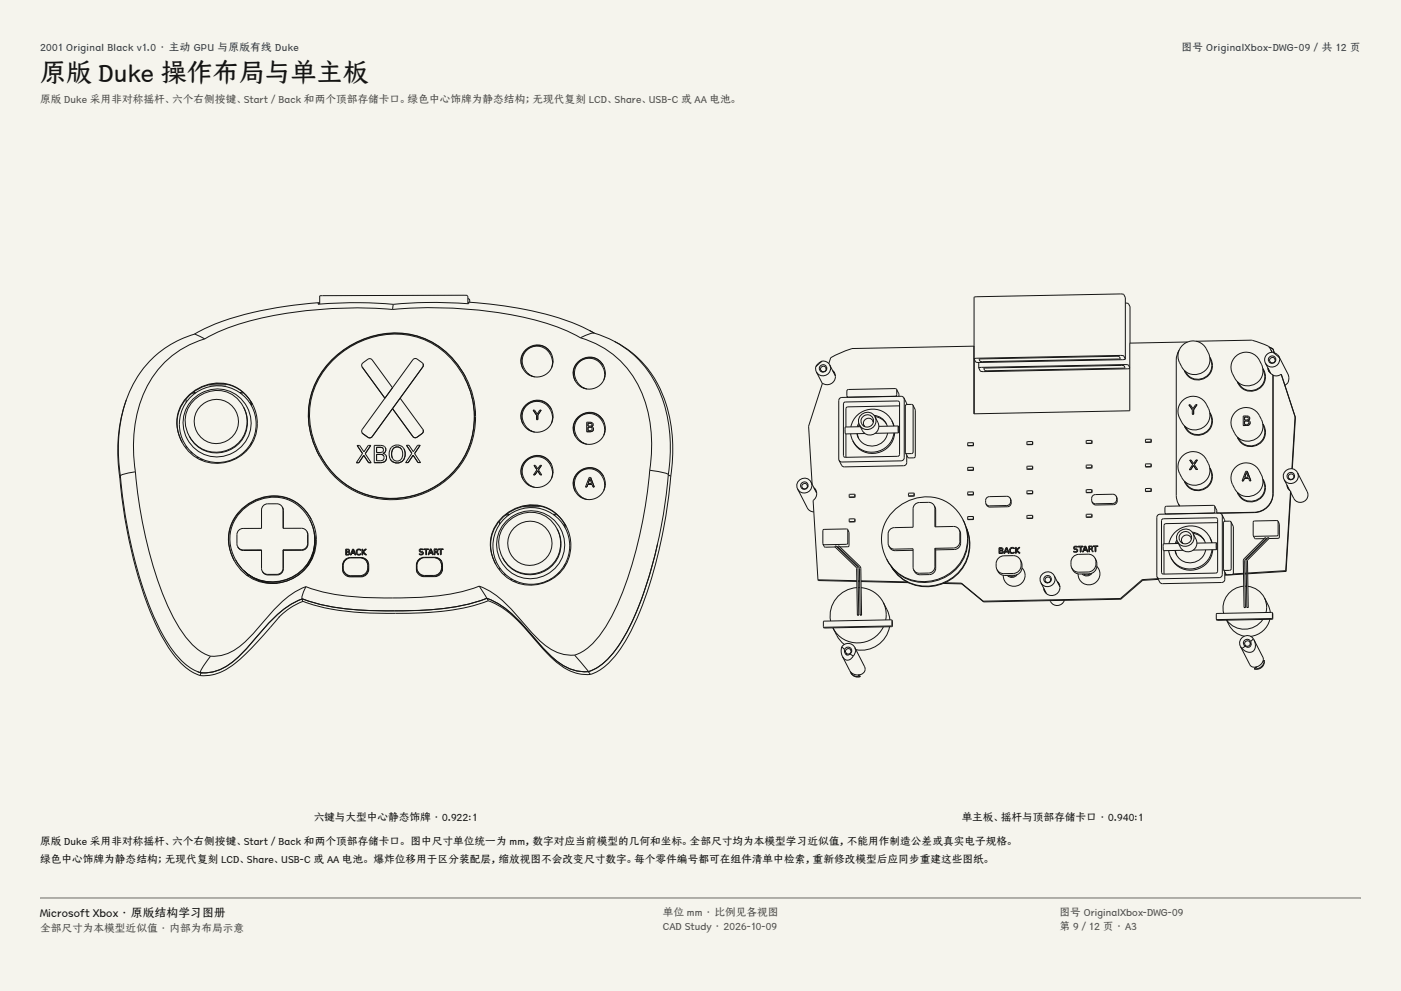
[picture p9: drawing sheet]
<svg xmlns="http://www.w3.org/2000/svg" width="420mm" height="297mm" viewBox="0 0 420 297" stroke-linecap="round" stroke-linejoin="round" font-family="sans-serif">
<g fill="#f5f4ed">
<path d="M0 0h420v297h-420z"/>
<path d="M12 12h396v275h-396z"/>
</g>
<g fill="none" stroke="#141413" stroke-width=".3">
<path d="M95.5 90.7a102.4 102.4 0 0 0-34 7.7l-3.2 1.8M95.5 90.7l-.2 .5a132.9 132.9 0 0 1 22.6 0M95.5 90.7l.1 .1M95.6 90.8v.3M95.8 88.7h.1M95.8 88.7l43.3-.2a.83 .83 0 0 1 1.2 .4v2.1M95.8 88.7v2.4M95.8 90.8h-.2M117.7 92.8a125.4 125.4 0 0 1 48.4 4.9l4.2 1.6 3.7 1.9M117.7 92.8a125.6 125.6 0 0 0-48.5 5.2l-4.2 1.6-3.6 2M117.9 91.2a131.8 131.8 0 0 1 22.6-.2l.1-.4a98 98 0 0 1 34.9 7.8l2.6 1.4M117.9 91.2l-.2 1.6"/>
<path d="M140.3 89.5l.3 .1 .2 .3M140.3 90.6h.3M140.8 89.9h.1M140.8 89.9v.7M176.8 99.1l1.4 .8M178 99.8a30.9 30.9 0 0 1 21.8 24.1 49.8 49.8 0 0 1 .5 18.4M178 99.8l-1 .2-3 1.2M292 89.1h.1M292 89.1l.9-.2 43-.8 1 .2 .5 .9M292 89.1v18.4M337.4 89.2h.1M337.4 90.8l.9 .2 .5 .9"/>
<path d="M337.4 89.2v18.4M338.8 91.9h.1M338.8 91.9v10.9M37.9 119.9a47.3 47.3 0 0 0-2 23.3M55.8 119.7v.9M56.4 118.7a11.9 11.9 0 0 1 19.7 3.2 12 12 0 0 1-12.2 16.9 12 12 0 0 1-8.5-19zM58.2 117.4h.1M58.2 117.4l.6 .3M58.2 117.4l.2 .4M58.3 100.2a31 31 0 0 0-21.7 24 49.8 49.8 0 0 0-.5 18.4M58.3 100.2l3.1 1.4M58.5 117.8h-.9"/>
<path d="M61.4 101.6a29.5 29.5 0 0 0-20.7 24.4l-.7 6.4 .1 4.5 .5 4.5M67.8 115.3l-5.1 .1M72.6 117.6h-.8M72.9 117.8h-.9M98.6 108.7a26.4 26.4 0 0 1 28.4-7.4 25.4 25.4 0 0 1 8.1 41.4 25.1 25.1 0 0 1-42.1-13.2 22.8 22.8 0 0 1 5.6-20.8zM108.5 109.9l6.9 9.4M108.5 109.9a.92 .92 0 0 1 .3-1.2l1.5-1a.92 .92 0 0 1 1.3 .2l6.1 8.3M108.5 109.9h.1M119.9 119.3l6.9 9.5M126.8 109l-1.8-1.4a.92 .92 0 0 0-1.2 .2l-15.2 20.9-.1 1M126.8 109l-.1 1-15.1 20.9a.92 .92 0 0 1-1.3 .2l-1.5-1.1M126.8 109h.1"/>
<path d="M139.3 113.3a24.5 24.5 0 0 1-1.8 26 24.5 24.5 0 0 1-24.2 9.7 23.6 23.6 0 0 1-17.3-12.6M139.3 113.3a23.5 23.5 0 0 0-33.2-10 23.5 23.5 0 0 0-10.1 33.1M139.3 113.3a24.5 24.5 0 0 1-1.7 26.1 24.5 24.5 0 0 1-24.2 9.7 23.6 23.6 0 0 1-17.4-12.7M139.7 113.2a23.9 23.9 0 0 0-33.7-10.1 23.9 23.9 0 0 0-10.2 33.6M158.2 111.8l.5 .6M159.1 112.5l.3 .2M165.3 106a4.8 4.8 0 0 0-6.5-1.9 4.8 4.8 0 0 0-2 6.4M165.3 110.2a4.6 4.6 0 0 0-2.6-6.1 4.6 4.6 0 0 0-6 2.9 5 5 0 0 0 3.6 5.9M165.6 107.9l.2 .7M165.6 109v.4M173.9 115.5l.5 .5M174 101.2a29.2 29.2 0 0 1 20.7 24.3l.6 6.5v4.4l-.5 4.5"/>
<path d="M174.8 116.1l.3 .3M180.9 109.6a4.8 4.8 0 0 0-6.4-1.8 4.8 4.8 0 0 0-2 6.4M181 113.9a4.6 4.6 0 0 0-2.7-6.1 4.6 4.6 0 0 0-5.9 2.9 5 5 0 0 0 3.6 5.9M181.2 111.5l.2 .8M181.3 112.6v.4M184.2 102.3a32.3 32.3 0 0 1 17 25.2l.5 7.7-.6 7.6M244.6 109.9l.1 1.5M244.7 111.4l1.8 3.6M246.1 111l.2 .4M246.5 108.2l1.3 .2 .9 1M246.5 108.2l-1.2 .8-.7 .9M246.5 108.2l-1.9 1.7"/>
<path d="M247.6 110.2a.85 .85 0 0 1-.4 1.1 .85 .85 0 0 1-1.1-.3M247.6 110.2a.85 .85 0 0 0-1.1-.4 .85 .85 0 0 0-.4 1.2M247.6 110.2l.2 .5M248.7 109.4a2.26 2.26 0 0 1-.9 3 2.26 2.26 0 0 1-3.1-1M248.7 109.4l1.7 3.3M249.6 111.1a2.43 2.43 0 0 1 .3 3.3 2.43 2.43 0 0 1-3.3 .4l-4.2 12.9 1.1 17.4M249.7 111.3l.5 .6M253.9 118.8l.2 .3M268.8 116.7l-.4-.2-14.1 .2-.4 .5v1.6M268.8 116.7v1.6l-.4 .5-14.1 .2-.4-.2M268.8 116.7l.7 1.4v.7M271 119.3l-.9-.5-17.7 .3a.95 .95 0 0 0-1 1l.1 17.9"/>
<path d="M271 119.3l.1 17.9a.95 .95 0 0 1-1 .9l-17.7 .4-.9-.5M271 119.3l.8 1.9M292 103.7l-36.6 .8-3.5 1.3-2.9 1.4-.5 1.8M292 103.7v.2M292 107.5v.1M292 107.5l.9-.1 43-.9 1 .2 .5 .9M292 107.6l.5 .9 1 .1 43-.8 .9-.2M292.1 107.7v16.3M293.4 110.3l.5 .9 1 .2 43.8-1M293.4 108.6v1.7M293.5 107.7h.1M294.9 110.4l41.4-.9 .7 .1 .3 .6-41.4 .9-.7-.1z"/>
<path d="M335.9 107.5h.1M335.9 107.5l-.3-.6-.7-.1-41.4 .9M335.9 107.5l-41.4 .9-.7-.1-.3-.6M337.3 110.2h.1M337.4 107.6h.1M338.7 110.2l-.4-.8-1-.1-43 .8-.9 .2M353.5 105l-.7 1.4-.2 1.5v40.6l.6 2.4M354.5 103.5a4.5 4.5 0 0 1 7.1 1.1 4.6 4.6 0 0 1-.3 6.4 4.6 4.6 0 0 1-6.5-.2 5.6 5.6 0 0 1-1.3-6zM355.1 111.1l.2 .5M356 102.5l-17.3 .3v20.3l-46.7 .9v-20.3M358.6 102.3l16.7-.4 3.6 1.3a2.82 2.82 0 0 1 2.1 1.7M362.7 107.1a4.3 4.3 0 0 1-1.6 6.3 4.3 4.3 0 0 1-6-2.4"/>
<path d="M362.7 107.2l.3 .5M362.7 107.5a4.1 4.1 0 0 1-1.7 5.7 4.1 4.1 0 0 1-5.6-1.9M370.4 106.9a4.5 4.5 0 0 1 7.1 1 4.6 4.6 0 0 1-.3 6.5 4.6 4.6 0 0 1-6.5-.2 5.6 5.6 0 0 1-1.3-6zM371 114.4l.2 .6M378.6 110.5l.3 .5M378.6 110.5l.3 .6M378.6 110.9a4.1 4.1 0 0 1-1.7 5.7 4.1 4.1 0 0 1-5.6-1.9M378.9 111a4.3 4.3 0 0 1-2.2 5.9 4.3 4.3 0 0 1-5.7-2.5M379.4 108.8l1.6 3.1M380.1 110.3l.5 1.3 1 .7M380.2 110.4l.2 .9M380.2 110.5l.2 .8"/>
<path d="M380.3 110.7l.2 .7M380.4 104l1.2 .5M380.5 104.1l1.1 .5M380.7 108.3l.2 .5M381 104.9l.3 .7zM381.6 112.3l.1 35.7a5.7 5.7 0 0 1-5.7 5.6l-10.2 .2M381.6 112.3l.1 .1M381.6 104.6l.4 1.1M381.6 105.6l1.2 .5 .6 .7M381.6 105.6a2.26 2.26 0 0 0-2.2 3.2M381.6 105.6l1.9 1.6M381.6 104.5v.1"/>
<path d="M381.6 104.5l.4 1.2M382.2 107.6a.85 .85 0 0 1-.4 1.1 .85 .85 0 0 1-1.1-.4M382.2 107.6a.85 .85 0 0 0-1.1-.4 .85 .85 0 0 0-.4 1.1M382.2 107.6l.2 .5M383.4 106.8l2.7 5.2a2.46 2.46 0 0 1-.9 3.4M383.4 106.8l.1 .4M383.5 107.2a2.26 2.26 0 0 1-1.3 2.6 2.26 2.26 0 0 1-2.8-1M384.1 112.2l-1.4 .5-1-.2M384.1 112.2l4.3 12.9M384.1 112.2l.1 .2M55.8 133.7v.7M57.2 135.3l.5 .5"/>
<path d="M57.5 135.6v.1M59.6 137.1h-.6M60.7 137.7h-.7M70.3 137.7h-.5M71.3 137.1h-.4M73 122a9.2 9.2 0 0 1-3.8 12.5 9.2 9.2 0 0 1-12.5-3.8M73 122a9.3 9.3 0 0 0-8.9-4.9 9.3 9.3 0 0 0-8.1 6.1 8.8 8.8 0 0 0 .7 7.5M73 122a9.2 9.2 0 0 1-3.7 12.7 9.2 9.2 0 0 1-12.6-4M73.2 135.7h-.3M73.8 135.2h.1M73.8 134.9v.3M75.1 120.3v.9"/>
<path d="M75.1 133v.5M75.4 120.7v.9M75.4 132.6v.4M75.8 121.3a11.8 11.8 0 0 0-19.3-2.5 11.3 11.3 0 0 0-1.9 13.8M106.8 138.7h.1M107.1 133.5h.1M107.1 133.5l1.6 2.4-1.9 2.8M107.6 138.7h.1M107.6 138.7h-.8M108.5 129.7l.3 .3M108.5 129.7h.1M109.1 136.5h.1"/>
<path d="M109.1 136.5l1.4 2.2M109.1 136.5l-1.5 2.2M110.5 138.7h.1M111.2 133.5h-.8l-1.3 1.9-1.3-1.9h-.7M111.2 133.5h.1M111.2 133.5l-1.7 2.5 1.8 2.7M111.3 138.7h.1M111.3 138.7h-.8M112.2 138.7h.1M112.9 136.2h1.1a.97 .97 0 0 1 1.1 .9 .97 .97 0 0 1-1.1 1h-1.1zM112.9 134.1h1a.81 .81 0 0 1 1.1 .7 .81 .81 0 0 1-1.1 .8h-1zM112.9 136.2h.1"/>
<path d="M112.9 134.1h.1M115.5 134.2l-.8-.6-2.5-.1v5.2M115.5 134.2h.1M115.5 134.2a1.16 1.16 0 0 1-.7 1.7l.9 .6M115.7 136.5h.1M115.7 136.5a1.49 1.49 0 0 1-.1 1.6 1.49 1.49 0 0 1-1.5 .6h-1.9M117 137.6h.1M117 137.6a2.21 2.21 0 0 0 2.1 1.2M117.7 122.5l6.1 8.3a.92 .92 0 0 0 1.2 .2M117.7 122.5h.1M117.7 137.4h.1M117.8 134.5a3 3 0 0 0-.1 2.9"/>
<path d="M119.1 133.9l-.7 .2-.6 .4M119.1 133.9l.7 .2 .6 .7M120.4 134.8a2.24 2.24 0 0 1-1.3 3.4l-.7-.2-.7-.6M120.4 134.8h.1M121.1 134.6a2.49 2.49 0 0 0-3.3-.9 2.49 2.49 0 0 0-1.1 3.2l.3 .7M121.1 134.6h.1M121.1 134.6l.4 1.5M121.5 136.1a2.4 2.4 0 0 1-2.4 2.6M121.5 136.1a2.4 2.4 0 0 1-2.4 2.7M121.6 138.6h.1M121.9 133.5h.1M121.9 133.5l1.6 2.4-1.9 2.7"/>
<path d="M122.4 138.6h.1M122.4 138.6h-.8M123.8 130.8a.92 .92 0 0 0 1.2 .2M123.8 136.4h.1M123.8 136.4l1.5 2.2M123.8 136.4l-1.4 2.2M125.3 138.6h.1M126 133.4h-.8l-1.3 2-1.3-1.9h-.7M126 133.4h.1M126 133.4l-1.7 2.5 1.8 2.7M126.1 138.6h.1M126.1 138.6h-.8"/>
<path d="M126.8 128.8a.92 .92 0 0 1-.3 1.1l-1.5 1.1M126.8 128.8h.1M158.2 128.4l.5 .6M159.1 129.1l.3 .2M159.8 122.9h.1M159.8 122.9l1 1.5v1.4M160.1 139.5h.1M160.1 139.5l.9 1.3-1.1 1.5M160.8 125.8h.1M160.8 125.8h.4M161.2 124.4h.1M161.2 125.8h.1"/>
<path d="M161.2 124.4v1.4M162.2 122.9h-.4l-.8 1.2-.8-1.2h-.4M162.2 122.9h.1M162.2 122.9l-1 1.5M162.3 139.5h-.4l-.7 1-.7-1h-.4M162.3 139.5h.1M162.3 139.5l-.9 1.3 1 1.5M165.3 122.6a4.8 4.8 0 0 0-6.5-1.9 4.8 4.8 0 0 0-2 6.4M165.3 139.1a4.8 4.8 0 0 0-6.5-1.9 4.8 4.8 0 0 0-2 6.5M165.3 126.8a4.6 4.6 0 0 0-2.6-6.1 4.6 4.6 0 0 0-6 2.9 5 5 0 0 0 3.6 5.9M165.6 124.4l.2 .8M165.6 125.6v.4"/>
<path d="M173.9 132l.5 .6M174.8 132.7l.3 .2M175.9 129.4h.1M176.3 128h.6a.53 .53 0 0 1 .6 .5 .53 .53 0 0 1-.6 .6h-.6zM176.3 126.9h.5a.44 .44 0 0 1 .6 .4 .44 .44 0 0 1-.6 .4h-.5zM176.3 128h.1M176.3 126.9h.1M177.7 126.9l-.6-.3-1.2-.1v2.9M177.7 126.9h.1M177.7 126.9v.6l-.4 .3 .5 .4M177.8 128.2h.1M177.8 128.2a.82 .82 0 0 1-.1 .9 .82 .82 0 0 1-.8 .3h-1"/>
<path d="M180.9 126.2a4.8 4.8 0 0 0-6.4-1.9 4.8 4.8 0 0 0-2 6.4M181 130.4a4.6 4.6 0 0 0-2.7-6.1 4.6 4.6 0 0 0-5.9 2.9 5 5 0 0 0 3.6 5.9M181.2 128.1l.2 .7M181.3 129.2v.4M253.1 120.6l16.4-.3 .2 .4-.1 15.8-.5 .3-16.1 .1-.2-.4v-15.5zM253.6 130v7.1M255 130l.6 2.1M257 130l.4 1.4M257.5 126.8l-.5 1.1M257.6 127.3l-.3 .6M257.9 127.9l-4.5 .1 .1 2 5.8-.1M259 127.5v.2"/>
<path d="M259 127.5l.3 .4M259 127.5l.2 .3M261.7 126.1l.2 .1M261.7 126.1l.1 .4M261.7 126.1a1.5 1.5 0 0 0-2-.6 1.5 1.5 0 0 0-.7 2M261.7 126.1l.1 .3M262 124.5a4.5 4.5 0 0 1 4 3.2M262.3 124.9l1.2 .3 1.1 .5 1.2 1.4M262.3 125a2.63 2.63 0 0 1-1.1 3.5 2.63 2.63 0 0 1-3.5-1.1M262.3 125a2.63 2.63 0 0 0-3.5-1.1 2.63 2.63 0 0 0-1.1 3.5M262.3 125l.9 1.6a2.63 2.63 0 0 1-1.2 3.5 2.63 2.63 0 0 1-3.5-1.1l-.8-1.6M266.1 129.8a4.7 4.7 0 0 1-4.5 3.9 4.7 4.7 0 0 1-4.7-3.7"/>
<path d="M267.3 126.1l.6 1.6M267.3 126.1a6.6 6.6 0 0 0-6.7-3.4 6.6 6.6 0 0 0-5.5 5.2M267.3 126.1l.7 1.6M268 129.8a6.6 6.6 0 0 1-5.3 5.6 6.6 6.6 0 0 1-7.1-3.3M268.2 129.8a6.6 6.6 0 0 1-5.4 6 6.6 6.6 0 0 1-7.2-3.7M269.3 127.7v2M269.3 127.7l-5.8 .1M269.3 129.7l-6.9 .2M269.7 121.6l-15.8 .4-.3 .5v5.5M271.8 136.4v2.2a.95 .95 0 0 1-.9 1l-17.8 .3-.7-.3-.9-1.6M273.7 121.4l-.4-.2h-1.4l-.5 .5 .1 14M273.7 121.4v14.1l-.4 .4-1.4 .1-.4-.3"/>
<path d="M273.7 121.4l.7 1.5-.1 14.1-.4 .2h-1.5l-.9-1.5M290.1 133.4v.1M290.1 133.5h.1M290.1 133.5l.1 .1M291.8 132.7h-1.7v.7M291.8 132.7v.1M291.8 132.7v.9h-1.6M291.8 132.8v.7h-1.6M307.9 133.1h.1M307.9 133.1v.1M307.9 133.2h.1M309.5 139.7l-1.6 .1v.7"/>
<path d="M309.5 139.7v.1M309.5 132.4v.7h-1.6M309.5 132.4h-1.6v.7M309.5 139.7l.1 .1M309.5 132.4l.1 .1M309.5 139.8v.7h-1.6M309.6 139.8v.1M309.6 132.5h.1M309.6 139.9v.7h-1.7M309.6 132.5v.7h-1.7M325.6 132.8l.1 .1M325.7 132.8v.1"/>
<path d="M327.3 139.4h-1.6l-.1 .7M327.3 139.4v.8h-1.6M327.3 139.4v.8l-1.6 .1M327.3 132h-1.6l-.1 .8M327.3 132v.1M327.3 132.1v.7h-1.7M327.3 132.1l.1 .1M327.4 132.2l-.1 .7h-1.6M343.4 132.4h.1M343.4 132.4l.1 .1M343.4 139.8v.1M343.4 132.4v.1"/>
<path d="M343.4 139.9h.1M343.4 132.5h.1M345.1 139.1h-1.7v.7M345.1 139.1l-.1 .7h-1.6M345.1 131.7h-1.7v.7M345.1 131.7l-.1 .7-1.5 .1M345.1 131.7v.8h-1.7M345.1 139.1h.1M345.1 139.1v.1M345.1 139.2v.7h-1.7M354.5 120.1a4.5 4.5 0 0 1 7.1 1 4.6 4.6 0 0 1-.3 6.5 4.6 4.6 0 0 1-6.5-.2 5.6 5.6 0 0 1-1.3-6zM354.5 136.6a4.5 4.5 0 0 1 7.1 1.1 4.6 4.6 0 0 1-.3 6.5 4.6 4.6 0 0 1-6.5-.2 5.6 5.6 0 0 1-1.3-6z"/>
<path d="M356.4 121.3h.1M356.4 121.3l1 1.5v1.3M356.7 137.9h.1M356.7 137.9l.9 1.3-1.1 1.6M357.4 124.1v.1M357.8 139.5l.8 1.2h.4M357.8 139.5h.1M357.8 139.5l-.8 1.2M357.8 122.8h.1M357.8 124.1h.1M357.8 122.8v1.3M357.8 124.1h-.4"/>
<path d="M358.9 121.3h-.5l-.8 1.2-.8-1.2h-.4M358.9 121.3h.1M358.9 121.3l-1.1 1.5M359 137.8l-.5 .1-.7 1-.7-1h-.4M359 137.8v.1M359 137.8l-1 1.4 1 1.5M362.7 123.7l.3 .5zM362.7 124.1a4.1 4.1 0 0 1-1.7 5.7 4.1 4.1 0 0 1-5.6-1.9M363 124.2a4.3 4.3 0 0 1-2.2 5.9 4.3 4.3 0 0 1-5.7-2.5l.2 .6M370.4 123.4a4.5 4.5 0 0 1 7.1 1.1 4.6 4.6 0 0 1-.3 6.5 4.6 4.6 0 0 1-6.5-.2 5.6 5.6 0 0 1-1.3-6zM372.7 127.5h.1M373.1 126.2l.6-.1a.53 .53 0 0 1 .7 .6 .53 .53 0 0 1-.7 .5h-.6z"/>
<path d="M373.1 125h.6a.45 .45 0 0 1 .6 .4 .45 .45 0 0 1-.6 .4h-.6zM373.1 126.2h.1M373.1 125h.1M374.5 125.8l-.3 .2 .5 .3M374.6 125l-.6-.3h-1.3v2.8M374.6 125l-.1 .8M374.6 125h.1M374.7 126.3h.1M374.7 126.3a.84 .84 0 0 1-.1 .9 .84 .84 0 0 1-.9 .3h-1M378.6 127.1l.3 .5zM378.6 127.5a4.1 4.1 0 0 1-1.7 5.7 4.1 4.1 0 0 1-5.6-1.9M378.9 127.6a4.3 4.3 0 0 1-2.2 5.9 4.3 4.3 0 0 1-5.7-2.5l.2 .6"/>
<path d="M388.4 125.1l-1 15.4M388.4 125.1l-.2-.2-.9 15.6M35.9 143.2a133.4 133.4 0 0 0 12 46.3 27.2 27.2 0 0 0 10 12.1l2.2 .9M35.9 143.2h.1M36.1 142.6a132.4 132.4 0 0 0 12 46.3 27.3 27.3 0 0 0 10.1 11.9l2 .8M36.1 142.6h.1M36.1 143l-.2 .2M40.6 141.4a129.3 129.3 0 0 0 10.5 42 31.1 31.1 0 0 0 9.1 11.9l2.9 1.4M40.6 141.4l-3.7 .8-.8 .4M71.7 153.3a13 13 0 0 1 21.6 2.3 13.1 13.1 0 0 1-12.2 19.2 13.1 13.1 0 0 1-10.4-20.3zM84.6 152l-.5-.6-.7-.4h-3.2a1.85 1.85 0 0 0-1.8 1.8v5.6h-5.5a1.85 1.85 0 0 0-1.9 1.8v2.8l.2 .8M84.6 152l.3 1v5.3"/>
<path d="M84.6 152l.3 .8v5.5l5.9 .1 .7 .3 .5 .6M92 159.3l.3 1v2.8a1.85 1.85 0 0 1-1.8 1.8h-5.6M92 159.3l.2 .9v2.7a1.85 1.85 0 0 1-1.8 1.9h-5.5M92.9 155.8a12.6 12.6 0 0 1-5.2 17.1 12.6 12.6 0 0 1-17.1-5.2M92.9 155.8a12.4 12.4 0 0 0-19.7-3.4 11.9 11.9 0 0 0-2.6 15.3M92.9 155.8a12.6 12.6 0 0 1-5.2 17.2 12.6 12.6 0 0 1-17.1-5.3M93.3 155.7a12.9 12.9 0 0 0-20.3-3.4 12.3 12.3 0 0 0-2.8 15.7M94.2 159.7a12.4 12.4 0 0 1-2.5 10.5M149.8 156.2v.9M150.4 155.2a11.9 11.9 0 0 1 19.7 3.2 12 12 0 0 1-12.2 16.9 12 12 0 0 1-8.5-19zM152.2 153.9h.1M152.2 153.9l.6 .3"/>
<path d="M152.2 153.9l.2 .4M152.5 154.3h-.9M156.8 151.9h.1M158.2 145l.5 .5M159.1 145.6l.3 .2M159.9 142.3h.1M160.4 142.3h.1M160.4 142.3h-.5M161.2 141.1h.1M161.2 141.1l.8 1.2M161.2 141.1l-.8 1.2M161.8 151.9h-5"/>
<path d="M162 142.3h.1M162 142.3h.4M162.4 142.3h.1M165.3 143.3a4.6 4.6 0 0 0-2.6-6.1 4.6 4.6 0 0 0-6 3 5 5 0 0 0 3.6 5.8M165.6 141l.2 .7M165.6 142.1v.4M166.6 154.1h-.8M166.9 154.3h-.9M167 158.5a9.2 9.2 0 0 1-3.8 12.5 9.2 9.2 0 0 1-12.5-3.8M167 158.5a9.3 9.3 0 0 0-8.9-4.9 9.3 9.3 0 0 0-8.1 6.1 8.8 8.8 0 0 0 .7 7.5M167 158.5a9.2 9.2 0 0 1-3.7 12.7 9.2 9.2 0 0 1-12.6-4M169.1 156.8v.9"/>
<path d="M169.4 157.2v.9M169.8 157.8a11.8 11.8 0 0 0-19.3-2.5 11.3 11.3 0 0 0-1.9 13.8M173.9 148.6l.5 .5M174.8 149.2l.3 .3M175.5 145.9h.4M175.5 145.9h.1M175.9 145.9h.1M176.2 145.2h1.3l.2 .7M176.2 145.2h.1M176.2 145.2l-.3 .7M176.8 143.5l.6 1.4h-1.1zM177.1 143.1h.1"/>
<path d="M177.1 143.1h-.5l-1.1 2.8M177.1 143.1l1 2.8M177.7 145.9h.1M177.7 145.9h.4M178.1 145.9h.1M180.9 142.8a4.8 4.8 0 0 0-6.4-1.9 4.8 4.8 0 0 0-2 6.4M181 147a4.6 4.6 0 0 0-2.7-6.1 4.6 4.6 0 0 0-5.9 2.9 5 5 0 0 0 3.6 5.9M181.2 144.6l.2 .8M181.3 145.7v.5M194.8 140.9a129.8 129.8 0 0 1-10.5 42.1 31.3 31.3 0 0 1-9.1 11.9l-2.9 1.4M194.8 140.9a11.4 11.4 0 0 1 5.5 1.4M200.3 142.4l.8 .4"/>
<path d="M200.3 142.3a133.1 133.1 0 0 1-11.8 46.1 27.2 27.2 0 0 1-10 12l-2.1 .9M200.3 142.3h.1M201.1 142.8a133.5 133.5 0 0 1-12 46.5 28.4 28.4 0 0 1-10.1 12l-2 .8M201.1 142.8h.1M239.1 146.6l3.2 6 .7 .6 1 .2M240.5 146.1l.2 .5M242 145.3a.85 .85 0 0 1-.4 1.1 .85 .85 0 0 1-1.1-.3M242 145.3a.85 .85 0 0 0-1.2-.3 .85 .85 0 0 0-.3 1.1M242 145.3l.2 .5M243.1 144.5a2.26 2.26 0 0 1-1 3 2.26 2.26 0 0 1-3-.9M243.1 144.5a2.26 2.26 0 0 0-3-.9 2.26 2.26 0 0 0-1 3M243.1 144.5l1.7 3.3"/>
<path d="M244 146.2a2.38 2.38 0 0 1-.2 3.8l1.4 23.8M244.1 146.4l.5 .6M254.1 158.7l-.3-.2-6.9 .2-.2 .3v4.1M254.1 158.7l.1 4.1-.2 .3-6.9 .2-.4-.2M254.1 158.7l.4 .9v4.1l-.3 .2h-2.4M254.6 156.3h.1M254.6 148.9l.1 .1M254.6 156.3v.1M254.6 148.9v.1M254.6 149h.1M256.2 155.5v.8h-1.6M256.2 155.5h-1.6v.8"/>
<path d="M256.2 155.5l.1 .9h-1.7M256.2 148.2h-1.6v.7M256.2 148.2h.1M256.2 148.2l.1 .8h-1.7M256.3 148.2l-.1 .7-1.5 .1M272.3 148.5v.1M272.3 148.6l.1 .1M272.4 148.6v.1M274 147.8v.8h-1.7M274 147.8h-1.6l-.1 .7M274 147.8v.9h-1.6M280.1 151.5l-.5-.6-.8-.3h-3.2a1.9 1.9 0 0 0-1.9 1.9v5.5l-5.6 .1a1.9 1.9 0 0 0-1.9 1.9v2.8l.2 .8"/>
<path d="M280.1 151.5l.4 1.3v5.1M280.1 151.5l.2 .9v5.5l6-.1 .7 .3 .6 .7M287.6 158.8l.4 1v3a1.9 1.9 0 0 1-1.9 1.9l-5.6 .1M287.6 158.8l.1 .8v2.7a1.9 1.9 0 0 1-1.8 1.9l-5.6 .1M288.7 155.8a12.8 12.8 0 0 1-1.3 13.5 12.8 12.8 0 0 1-12.6 4.8 12 12 0 0 1-9-6.6M288.7 155.8a12.4 12.4 0 0 0-18.6-4.5 12.1 12.1 0 0 0-4.3 16.2M288.7 155.8a12.8 12.8 0 0 1-1 13.6 12.8 12.8 0 0 1-12.8 5 12.1 12.1 0 0 1-9.1-6.9M289.7 158.1a12.7 12.7 0 0 1-5.9 16.4 12.7 12.7 0 0 1-16.7-4.8M289.7 158.2a12.7 12.7 0 0 1-6 16.1 12.7 12.7 0 0 1-16.5-4.6M290.1 155.6h.1M290.1 140.8v.1M290.1 155.6l.1 .1"/>
<path d="M290.1 148.2l.1 .1M290.1 140.9h.1M290.1 148.3h.1M291.8 154.8h-1.7v.8M291.8 154.8v.8h-1.6M291.8 154.8v.9h-1.6M291.8 147.5h-1.7v.7M291.8 147.5h.1M291.8 140.1v.7l-1.7 .1M291.8 140.1h-1.7v.7M291.8 147.5v.1M291.8 140.1v.1"/>
<path d="M291.8 147.5v.7h-1.7M291.8 147.6h.1M291.8 140.2h.1M291.8 147.6v.7h-1.6M291.8 140.2v.7h-1.6M302.8 149.3l-.4-.4-.6-.2-5.2 .1a1.44 1.44 0 0 0-1 2.2M302.8 149.3a1.53 1.53 0 0 1-1 2.2l-5.2 .1-.6-.1-.4-.5M302.8 149.3a1.59 1.59 0 0 1-.8 2.6h-5.5l-.5-.3-.4-.6M307.9 147.8v.1M307.9 147.9h.1M307.9 155.3h.1M307.9 147.9v.1"/>
<path d="M307.9 140.5v.1M307.9 140.6h.1M309.5 154.5h-1.6v.8M309.5 154.5v.7l-1.6 .1M309.5 147.1h-1.6v.7M309.5 147.1v.8h-1.5M309.5 147.1l.1 .9h-1.7M309.5 154.5l.1 .1M309.6 154.6h.1M309.6 154.6v.7h-1.7M325.6 140.1v.1M325.6 154.9l.1 .1"/>
<path d="M325.6 140.2h.1M325.6 147.5l.1 .1M325.6 140.2l.1 .1M325.7 155h.1M325.7 147.6h.1M325.7 140.2v.1M327.3 154.1l-1.6 .1-.1 .7M327.3 154.1v.1M327.3 154.1v.9h-1.6M327.3 146.8h-1.6l-.1 .7M327.3 146.8v.7h-1.7M327.3 146.8v.1"/>
<path d="M327.3 154.2v.7l-1.6 .1M327.3 146.9h.1M327.4 146.9l-.1 .7h-1.6M334.6 148.7l-.4-.4-.6-.2-5.2 .1a1.44 1.44 0 0 0-1 2.2M334.6 148.7a1.53 1.53 0 0 1-1 2.2l-5.2 .1-.6-.2-.4-.4M334.6 148.7a1.59 1.59 0 0 1-.8 2.5l-5.5 .1-.6-.3-.3-.6M343.4 147.2h.1M343.4 147.2v.1M345.1 146.4h-1.7v.8M345.1 146.4v.1M345.1 146.4v.9h-1.7M345.1 146.5l-.1 .7h-1.5"/>
<path d="M348.5 155.6l16.3-.3 .2 .4v15.8l-.5 .3-16.1 .1-.2-.4v-15.5zM349.3 153.8l.4 .2M349.3 153.8l.1 .3M353.2 150.9l.5 .7zM355.1 144.2l.2 .6zM356.5 140.8h.1M357 140.7h.1M357 140.7l-.5 .1M357.4 159.5a4.5 4.5 0 0 1 3.9 3.2M357.6 159.9l1.2 .3 1.1 .5 1.2 1.4M357.7 159.9a2.63 2.63 0 0 1-1.2 3.5 2.63 2.63 0 0 1-3.5-1.1M357.7 159.9a2.63 2.63 0 0 0-3.5-1 2.63 2.63 0 0 0-1.2 3.4"/>
<path d="M357.7 159.9l.8 1.7a2.63 2.63 0 0 1-1.1 3.5 2.63 2.63 0 0 1-3.5-1.1l-.9-1.7M359 140.7h.1M362.7 140.7a4.1 4.1 0 0 1-1.7 5.7 4.1 4.1 0 0 1-5.6-1.9M363 140.9l-.3-.6a4.3 4.3 0 0 1-1.3 6.2 4.3 4.3 0 0 1-6.1-1.7M364.1 151.7l-.4-.3-14 .3-.5 .5 .1 1.6M364.1 151.7l.1 1.6-.5 .5M364.1 151.7a2.48 2.48 0 0 1 .7 2.1M365 156.6l-15.8 .4-.3 .5v5.5M365.5 153.8l.8 .5M366.3 154.3l.1 17.9a.95 .95 0 0 1-.9 .9l-17.8 .4-.8-.5M366.3 154.3l.9 1.9M369 156.4l-.4-.2h-1.4l-.4 .5v14"/>
<path d="M369 156.4l.1 14.1-.5 .4-1.4 .1-.4-.3M369 156.4l.7 1.5v14.1l-.4 .2h-1.6l-.9-1.5M370.4 140a4.5 4.5 0 0 1 7.1 1.1 4.6 4.6 0 0 1-.3 6.5 4.6 4.6 0 0 1-6.5-.2 5.6 5.6 0 0 1-1.3-6zM371 147.6l.2 .6zM372.3 144.1h.1M372.8 144.1h.1M372.8 144.1h-.5M373 143.4h1.3l.3 .7M373 143.4h.1M373 143.4l-.2 .7M373.7 141.6l.5 1.4-1.1 .1zM373.9 141.2h.1"/>
<path d="M373.9 141.2l-.4 .1-1.2 2.8M373.9 141.2l1.1 2.9M374.6 144.1h.1M375 144.1h.1M375 144.1h-.4M378.6 143.7a4.3 4.3 0 0 1-1.3 6.1 4.3 4.3 0 0 1-6.1-1.7M378.6 143.7l.3 .6M378.6 144.1a4.1 4.1 0 0 1-1.7 5.7 4.1 4.1 0 0 1-5.6-2M381.6 147.9a5.7 5.7 0 0 1-5.6 5.6l-28.3 .6a.95 .95 0 0 0-.9 1l.1 17.9M383.1 156.2l-.3-.2-6.9 .2-.2 .3v4M383.1 156.2l.1 4-.2 .4-6.9 .1-.4-.2M383.1 156.2l.4 .9v4.1l-.3 .1-2.8 .1"/>
<path d="M385 143.7l1.7 3.3M385.8 145.4l.3 .9 .8 .9M385.9 145.6l.2 .8M386.3 143.2l.2 .5M386.9 147.2l-1.4 24M386.9 147.2l-1.5 23.8M387.8 142.5a.85 .85 0 0 1-.4 1.1 .85 .85 0 0 1-1.1-.4M387.8 142.5a.85 .85 0 0 0-1.1-.4 .85 .85 0 0 0-.4 1.1M387.8 142.5l.3 .5M389 141.7a2.26 2.26 0 0 1-1 3 2.26 2.26 0 0 1-3-1M389 141.7a2.26 2.26 0 0 0-3-1 2.26 2.26 0 0 0-1 3M389 141.7l2.9 5.6a2.26 2.26 0 0 1-1 3 2.26 2.26 0 0 1-3-.9l-.9-1.7"/>
<path d="M71.2 163.8l.6 .6 .7 .4h5.9v5.5l.2 .9M71.2 163.8l.7 .8 .7 .3 5.8 .1M73.1 171a12.4 12.4 0 0 0 10.1 3.8M74 172.3h.6M74.1 172.4h.6M84.9 164.8v5.5a1.85 1.85 0 0 1-1.9 1.8h-3.2l-.7-.3-.5-.6M84.9 164.8v.1M84.9 164.9v5.6a1.85 1.85 0 0 1-1.8 1.8h-3.2l-.7-.4-.6-.7M90.7 179.5a30 30 0 0 0-12 9.3 60.3 60.3 0 0 1-10.1 10.4 13.1 13.1 0 0 1-7.9 2.5M90.7 179.5v.6a67.7 67.7 0 0 0 24.8 3.7h5.7a71.8 71.8 0 0 0 25.2-3.8M90.7 179.5a30.3 30.3 0 0 0-12.1 9.5 56.3 56.3 0 0 1-10.3 10.4 12.8 12.8 0 0 1-8 2.2M91.7 175.8a29.6 29.6 0 0 0-11.8 9.5 41.5 41.5 0 0 1-10.3 9.9 11.6 11.6 0 0 1-6.5 1.5"/>
<path d="M91.7 175.8l-1.1 2.9 .1 .8M94.3 160.2a12.5 12.5 0 0 1-6.4 13.1 12.5 12.5 0 0 1-14.5-2M103.6 167.6l1.4-.5h3.2a2.29 2.29 0 0 1 2.3 2.3 2.61 2.61 0 0 1-2.3 3.5h-3.2a2.29 2.29 0 0 1-2.3-2.3 3.1 3.1 0 0 1 .9-3zM103.6 166.3h.1M103.9 165.5h.3a.32 .32 0 0 1 .4 .3 .32 .32 0 0 1-.4 .3h-.3zM103.9 164.8h.6v.3l-.6 .2zM103.9 165.5h.1M103.9 164.8h.1M104 167.5a3.3 3.3 0 0 0-1.1 4l.1 .3M104.3 172.5l.2 .3M104.7 165.2l-.2 .2 .3 .2M104.7 164.8l-1.1-.2v1.7"/>
<path d="M104.7 164.8v.4M104.7 164.8h.1M104.8 165.6h.1M104.8 165.6l-.1 .6-1.1 .1M105 166.3h.3M105 166.3h.1M105.3 166.3h.1M105.4 165.9l.8-.1 .2 .5M105.4 165.9h.1M105.4 165.9l-.1 .4M105.8 164.8l.4 .9h-.7zM106 164.6h-.3l-.7 1.7"/>
<path d="M106 164.6h.1M106 164.6l.6 1.7M106.4 166.3h.2M106.4 166.3h.1M106.6 166.3h.1M106.8 165.9h.1M106.8 165.9a.89 .89 0 0 0 1.3 .3M107 165.4a.64 .64 0 0 0 .4 .7 .64 .64 0 0 0 .7-.2M107.1 164.9l-.1 .5M107.9 164.8l.2 .1M107.9 164.8l-.8 .1M108.1 164.7a.9 .9 0 0 0-1.1 .1 .9 .9 0 0 0-.2 1.1"/>
<path d="M108.1 164.7h.1M108.1 164.9h.1M108.1 164.7v.2M108.1 165.9v.3M108.1 165.9h.1M108.1 166.2h.1M108.4 167.2l.9 .3 1 .9M108.5 166.3h.2M108.5 166.3h.1M108.7 164.6h-.2v1.7M108.7 164.6h.1M108.7 165.5v.8"/>
<path d="M108.7 165.5h.1M108.7 165.5l.9 .8M108.7 166.3h.1M109.6 166.3h.3M109.6 166.3h.1M109.8 164.6h-.3l-.8 .7v-.7M109.8 164.6h.1M109.8 164.6l-.9 .8 1 .9M109.9 166.3h.1M110 168.4l-.7-.7-.9-.5h-3.2a2.75 2.75 0 0 0-2.1 4.1M110 168.4a2.75 2.75 0 0 1-2.1 4.1h-3.2l-.9-.4-.7-.8M110 168.4a2.97 2.97 0 0 1-1.4 4.3h-3.8l-.9-.4-.8-1"/>
<path d="M110.4 170.3v.9M125.7 166.2h.1M125.7 166.2h.3M125.7 167.5l1.4-.5h3.3a2.29 2.29 0 0 1 2.3 2.3 2.61 2.61 0 0 1-2.3 3.5h-3.3a2.29 2.29 0 0 1-2.3-2.3 3.1 3.1 0 0 1 .9-3zM125.7 165.2h.1M125.7 165.2l.5 .2M126.1 167.4a3.3 3.3 0 0 0-1.1 4l.1 .3M126.2 165.4h.1M126.2 165.4l.1 .1M126.3 164.7l.5 .1M126.3 164.7h-.3l-.1 .4 .9 .4M126.3 165.5h.1"/>
<path d="M126.3 165.5l.3 .1a.31 .31 0 0 1 0 .4 .31 .31 0 0 1-.4 .1l-.5-.2v.3M126.4 172.5l.2 .3M126.7 166.1l-.7 .1M126.8 164.6l-.2-.1a.61 .61 0 0 0-.6 0 .61 .61 0 0 0-.3 .7M126.8 164.6h.1M126.8 164.8h.1M126.8 164.6v.2M126.8 165.5h.1M126.8 165.5l-.1 .6M127 164.7h.6v1.5M127 164.7h.1M127.6 166.2h.1"/>
<path d="M127.6 166.2h.3M127.9 164.7h.1M127.9 166.2h.1M127.9 164.7v1.5M128.3 166.2h.3M128.3 166.2h.1M128.5 164.5h.1M128.5 164.5h-1.5v.2M128.5 164.7h.1M128.5 164.5v.2M128.5 164.7h-.6M128.6 166.2h.1"/>
<path d="M128.7 165.8h.8l.1 .4M128.7 165.8h.1M128.7 165.8l-.1 .4M129.1 164.7l.3 .9h-.6zM129.2 164.5h-.2l-.7 1.7M129.2 164.5h.1M129.2 164.5l.7 1.7M129.6 166.2h.3M129.6 166.2h.1M129.9 166.2h.1M130.1 166.2h.3M130.1 166.2h.1"/>
<path d="M130.4 165.5l.6 .2M130.4 164.7v.6l.5-.1v-.4M130.4 165.5h.1M130.4 166.2h.1M130.4 165.5v.7M130.4 164.7h.1M130.4 164.7h.3M130.5 167.2l.9 .2 1 .9M130.7 164.7l.2 .1M131 165.7l.2 .5M131 165.7v.1M131.2 164.7l-1.1-.2v1.7"/>
<path d="M131.2 164.7h.1M131.2 164.7v.4l-.2 .3 .2 .3M131.2 165.7h.1M131.2 166.2h.3M131.2 166.2h.1M131.3 165.7h.1M131.3 165.7l.2 .5M131.4 164.7h.6v1.5M131.4 164.7h.1M131.5 166.2h.1M132 166.2h.2M132 166.2h.1"/>
<path d="M132.1 168.3l-.7-.7-.8-.4-3.3-.1a2.75 2.75 0 0 0-2 4.2M132.1 168.3a2.75 2.75 0 0 1-2 4.2l-3.3-.1-.9-.4-.6-.7M132.1 168.3a2.97 2.97 0 0 1-1.4 4.3h-3.8l-.9-.4-.7-.9M132.2 164.7h.1M132.2 166.2h.1M132.2 164.7v1.5M132.5 170.3l.1 .9M132.8 164.5h-1.4v.2M132.8 164.5h.1M132.8 164.7h.1M132.8 164.5v.2M132.8 164.7h-.6"/>
<path d="M143.7 175.7a29.4 29.4 0 0 1 11.8 9.4 41.1 41.1 0 0 0 10.3 9.8 11.6 11.6 0 0 0 6.5 1.4M143.7 175.7a70 70 0 0 1-24.8 3.5 83 83 0 0 1-25.6-2.8l-1.6-.6M143.7 175.7l2.2 3.6M145.9 179.3a30 30 0 0 1 12.1 9.4 55.8 55.8 0 0 0 10.3 10.4 12.8 12.8 0 0 0 8.1 2.2M145.9 179.3a74.5 74.5 0 0 1-26.3 3.8h-4a72.5 72.5 0 0 1-24.9-3.6M146 179.3a30 30 0 0 1 12 9.4 55.8 55.8 0 0 0 10.3 10.4 12.8 12.8 0 0 0 8.1 2.2M146 179.3a74.5 74.5 0 0 1-26.4 3.8h-4a72.5 72.5 0 0 1-24.9-3.6M146 179.3l.4 .7M149.8 170.2v.7M151.2 171.8l.5 .5M151.5 172.1v.1M153.6 173.7h-.6"/>
<path d="M154.7 174.2h-.7M164.3 174.2h-.5M165.3 173.6h-.4M167.2 172.2h-.3M167.5 171.9h-.3M167.6 171.8h-.3M167.8 171.7h.1M167.8 171.4v.3M169.1 169.5v.5M169.4 169.1v.4M197.1 163a99.3 99.3 0 0 1-11 29.6 19.1 19.1 0 0 1-9.7 8.7M245.2 173.8l.1 .2 11.6 .3"/>
<path d="M245.2 173.8l11.7 .2M246.7 163.1l.7 .9 3-.1M250.6 163.6l-.3 .3 6.5 6.3 .2 14.1M250.6 163.6h.1M250.6 163.6l6.4 6.1M251.2 163.9h-.3M251.4 163.6l-.2 .3 6.4 6.3 .3 14.1M251.4 163.6h.1M251.4 163.6l6.4 6.1M256.9 176.1a8.5 8.5 0 0 0-7.9 10M257 169.7h.1M257 169.7l.2 .6 .2 14"/>
<path d="M257.3 174l.4 .1M257.3 174.3h.4M257.3 176.1h.4M257.8 169.7h.1M257.8 169.7l.3 .6 .2 14M258.1 174.1l13.9 .3M258.1 174.3l14.4 .3M258.2 176.1a8.2 8.2 0 0 1 6.6 4.4M266.4 163.6l.6 .6 .7 .3h6v5.5l.2 .8M266.4 163.6l.5 .8 1 .6 5.8-.1M280.3 164.3v5.6a1.9 1.9 0 0 1-1.9 1.8l-3.2 .1-.8-.4-.5-.6M280.3 164.3l.2 .5"/>
<path d="M280.5 164.8v5.5a1.9 1.9 0 0 1-1.9 1.9h-3.2l-1-.6-.5-.8M282.8 174.9l5.5 .1M283.2 174.7l5 .1M288.2 174.8l6.6 5.4M288.2 174.8l.1 .2M288.3 175l6.6 5.4M299.5 165.9h.1M299.7 165h.4a.32 .32 0 0 1 .4 .4 .32 .32 0 0 1-.4 .3h-.4zM299.7 164.3v.6l.6-.1 .1-.3M299.7 165v.1M299.7 164.3h.1M300.1 164.3l.3 .2"/>
<path d="M300.1 164.3h-.4M300.6 164.4l-1.1-.2v1.7M300.6 164.4h.1M300.6 164.4v.3l-.2 .2 .3 .3M300.7 165.2h.1M300.7 165.2l-.1 .5-1.1 .2M300.9 165.9h.1M301.2 165.9h.1M301.2 165.9h-.3M301.3 165.4h.8l.2 .4M301.3 165.4h.1M301.3 165.4l-.1 .5"/>
<path d="M301.7 164.3l.3 .9h-.6zM301.9 164.1h-.3l-.7 1.8M301.9 164.1h.1M301.9 164.1l.6 1.7M302.3 165.8h.1M302.5 165.8h.1M302.5 165.8h-.2M302.7 165.4h.1M302.7 165.4l.2 .2M302.9 165.6l.6 .2M302.9 165a.65 .65 0 0 0 .4 .6 .65 .65 0 0 0 .8-.2M303.5 164.2l.6 .2"/>
<path d="M303.5 164.2l-.5 .2-.1 .6M304.1 164.2a.92 .92 0 0 0-1.2 .1 .92 .92 0 0 0-.2 1.1M304.1 164.2h.1M304.1 164.4h.1M304.1 164.2v.2M304.1 165.4v.3M304.1 165.4h.1M304.1 165.7h.1M304.1 165.7l-.6 .1M304.3 172.4l-1.1 .3-.8-.3M304.4 165.8h.1M304.7 164.1h-.3v1.7"/>
<path d="M304.7 164.1h.1M304.7 165v.8M304.7 165h.1M304.7 165l.8 .8M304.7 165.8h.1M304.7 165.8h-.3M304.9 172.2a1.89 1.89 0 0 1-2.9 .3M305.5 165.8h.1M305.7 164h.1M305.7 164h-.3l-.7 .8v-.7M305.7 164l-.8 .9 .9 .9M305.8 165.8h.1"/>
<path d="M305.8 165.8h-.3M305.9 167.8l-.7-.8-.9-.4h-3.3a2.78 2.78 0 0 0-2.1 4.1M305.9 167.8a2.78 2.78 0 0 1-2.1 4.1h-3.4l-.9-.4-.6-.8M305.9 167.8a3.1 3.1 0 0 1-1.3 4.5l-3.9 .1-.9-.4-.9-1.3M306.4 170.2a3.3 3.3 0 0 1-1.2 5.3 3.3 3.3 0 0 1-4.4-3.1M312 174.6l1.7 3.3M313 176.5l.2 .8M313.4 174.2l.2 .4M314.9 173.4a.85 .85 0 0 1-.4 1.1 .85 .85 0 0 1-1.1-.3M314.9 173.4a.85 .85 0 0 0-1.1-.4 .85 .85 0 0 0-.4 1.2M314.9 173.4l.2 .5M316.1 172.6a2.26 2.26 0 0 1-1 3 2.26 2.26 0 0 1-3.1-1"/>
<path d="M316.1 172.6a2.26 2.26 0 0 0-3.1-1 2.26 2.26 0 0 0-1 3M316.1 172.6l1.6 3.3M316.9 174.2a2.43 2.43 0 0 1-.5 4 2.43 2.43 0 0 1-3.5-1.9M317 174.5l.5 .6M319.1 179.9a2.27 2.27 0 0 1-2.1 1.6 2.27 2.27 0 0 1-2.2-1.5M321.8 165.4h.1M321.9 164.4l.1 .1M322 164.5l.3 .1M322.1 164.2v.1M322.1 164.3l.9 .4M322.3 164.6h.1M322.3 164.6l.2 .1"/>
<path d="M322.5 163.9h.2M322.5 163.9l-.4 .3M322.5 164.7h.1M322.5 164.7l.3 .1a.45 .45 0 0 1-.3 .5 .45 .45 0 0 1-.5-.1l-.2-.1v.3M322.7 163.9l.3 .1M323 163.8l-.2-.1a.63 .63 0 0 0-.7 0 .63 .63 0 0 0-.2 .7M323 163.8h.1M323 164h.1M323 163.8v.2M323 164.7h.1M323 164.7a.71 .71 0 0 1-.3 .8 .71 .71 0 0 1-.9-.1M323.2 163.9h.6v1.5"/>
<path d="M323.2 163.9h.1M323.8 165.4h.1M324.1 163.9h.1M324.1 165.4h.1M324.1 163.9v1.5M324.1 165.4h-.3M324.5 165.4h.1M324.7 163.7h-1.5v.2M324.7 163.7h.1M324.7 163.9h.1M324.7 163.7v.2M324.7 163.9h-.6"/>
<path d="M324.8 165.4h.1M324.8 165.4h-.3M324.9 164.9h.8l.2 .5M324.9 164.9h.1M324.9 164.9l-.1 .5M325.3 163.9l.3 .8h-.6zM325.5 163.6l-.3 .1-.7 1.7M325.5 163.6h.1M325.5 163.6l.6 1.8M325.9 165.4h.1M326.1 165.4h.1M326.1 165.4h-.2"/>
<path d="M326.4 165.4h.1M326.6 164.6l.5 .1M326.6 163.8l.6 .1v.4l-.6 .1zM326.6 164.6h.1M326.6 165.4h.1M326.6 164.6v.8M326.6 163.8h.1M326.6 165.4h-.2M326.8 172l-1.2 .3-.8-.3M326.9 164.6l.2 .1M327.1 164.7l.2 .2M327.3 164.9h.1"/>
<path d="M327.3 164.9l.2 .4M327.4 171.8a1.89 1.89 0 0 1-3 .2M327.5 163.9l-1.1-.3v1.8M327.5 163.9h.1M327.5 163.9v.4l-.3 .2 .3 .4M327.5 165.3h.1M327.5 164.9l.2 .4h-.2M327.5 164.9h.1M327.6 163.8h.7v1.5M327.6 163.8h.1M328.3 165.3h.1M328.3 167.3l-.7-.8-.9-.4h-3.3a2.78 2.78 0 0 0-2.1 4.2"/>
<path d="M328.3 167.3a2.78 2.78 0 0 1-2.1 4.1h-3.3l-.9-.4-.7-.7M328.3 167.3a3.1 3.1 0 0 1-1.3 4.6l-3.8 .1-1-.4-.9-1.3M328.5 163.8h.1M328.5 165.3h.1M328.5 163.8v1.5M328.5 165.3h-.2M328.8 169.8a3.3 3.3 0 0 1-1.1 5.2 3.3 3.3 0 0 1-4.5-3M329.1 163.6h.1M329.1 163.6h-1.5v.2M329.1 163.8h.1M329.1 163.6v.2M329.1 163.8h-.6"/>
<path d="M335.9 179.4l-41.1 .8M335.9 179.4l.1 .2M336 179.6l-41.1 .8M342.4 173.7l-6.5 5.7M342.4 173.7l.1 .2M342.5 173.9l-6.5 5.7M347.1 173.4l-4.7 .3M347.2 173.6l-4.7 .3M348.9 165v7.1M350.4 165l.6 2.1M352.4 165l.4 1.4M352.8 161.8l-.4 1.1"/>
<path d="M353 162.3l-.3 .6M353.3 162.9l-4.5 .1v2l5.9-.1M354.4 162.5l-.1 .2M354.4 162.5l.2 .4M354.4 162.5l.1 .3M357 161.1l.2 .1M357 161.1l.2 .4M357 161.1a1.5 1.5 0 0 0-2-.6 1.5 1.5 0 0 0-.6 2M357 161.1l.2 .3M361.4 164.8a4.7 4.7 0 0 1-4.5 3.9 4.7 4.7 0 0 1-4.7-3.7M362.7 161.1l.6 1.6M362.7 161.1a6.6 6.6 0 0 0-6.8-3.4 6.6 6.6 0 0 0-5.5 5.2"/>
<path d="M362.7 161.1l.7 1.6M363.3 164.8a6.6 6.6 0 0 1-5.3 5.6 6.6 6.6 0 0 1-7-3.3M363.6 164.7a6.6 6.6 0 0 1-5.4 6.1 6.6 6.6 0 0 1-7.2-3.7M364.7 162.7v2M364.7 162.7l-5.9 .1M364.7 164.7l-7 .2M367.2 171.4v2.2a.95 .95 0 0 1-1 1l-17.7 .3-.7-.3-.9-1.6M367.6 172.1l-.4 .1M372.8 171.8l-3.1 .2M372.8 172l-5.6 .4M372.8 175.7a6.6 6.6 0 0 0-6 8.1M373.3 175.7h.4"/>
<path d="M373.6 171.8h-.4M373.6 172h-.4M374.1 175.7a6.4 6.4 0 0 1 4.9 3.4M375.7 160.5l.5 .9h2.8M379 179.1a6.3 6.3 0 0 1 .5 4.5M379 179.1l1.4 2.6 .4 1.8M379.6 161.4l-.3-.3-6.5 6.8 .1 14.2M379.6 161.4h.1M379.6 161.4l-6.4 6.5 .2 14.2M379.8 161.4h-.2M380.5 161.4l-.3-.3-6.6 6.7 .2 14.3M380.5 161.4h.1"/>
<path d="M380.5 161.4l-6.5 6.5 .2 14.2M385.4 171l-11.4 .7M385.4 171l.1 .2M385.5 171.2l-11.5 .8M63.1 196.7l-2.5 3.6a1.15 1.15 0 0 0-.4 1.3M83.8 184.8l-6.1 7a36.6 36.6 0 0 1-12 9.8l-2.7 .8-2.9 .1M90.8 180.2a20.1 20.1 0 0 0-7.2 4.8M146.4 180a32.1 32.1 0 0 1 12.6 10.1l2.8 3.3a28.2 28.2 0 0 0 10 8l2.3 .6 2.9 .1M172.3 196.3l4.1 5M249.7 188.2h.1M249.7 188.2l1.8 3.2 1.6 1.7M252.4 193.8a2.26 2.26 0 0 1 3.8 .2"/>
<path d="M252.4 193.8l-.2 1.5 .4 1.4M252.4 193.8l.8 .9M253.2 194.7a1.11 1.11 0 0 1 1.7-.5 1.11 1.11 0 0 1-.1 1.8M253.2 194.7v.2a1.03 1.03 0 0 0 .3 1.2 1.03 1.03 0 0 0 1.3-.1M253.6 195.6l.3 .7M254.8 196l1 .6M255.1 194.8a.85 .85 0 0 1-.4 1.1 .85 .85 0 0 1-1.1-.3M255.1 194.8a.85 .85 0 0 0-1.2-.3 .85 .85 0 0 0-.3 1.1M255.1 194.8l.2 .5M255.8 196.6a1.69 1.69 0 0 1-1.6 1.3 1.69 1.69 0 0 1-1.6-1.2M256.2 194l2.9 5.7a1.99 1.99 0 0 1-.5 2.2 1.99 1.99 0 0 1-2.3 .3l-.8-.4-.7-.7-2.2-4.4M256.2 194a2.2 2.2 0 0 1-.4 2.6"/>
<path d="M257.4 184.3h.1M257.4 184.3h-.4M258.3 184.3h.1M258.3 184.3h-.4M264.8 180.5a8.1 8.1 0 0 1 .7 5.3M264.8 180.5l1.5 3.2 .5 2.1M264.8 187.9a8.5 8.5 0 0 1-15.1 .3M266.7 187.8a8.6 8.6 0 0 1-10.1 6.9M267.4 185.9l-20.4 .3-.2 .1 .1 1.6M267.4 185.9v1.5l-.2 .2-20.3 .3M267.4 185.9l.1 1.7-.2 .2-20.2 .4-.2-.3M294.8 180.2l.1 .2"/>
<path d="M367.7 185.9a7 7 0 0 0 5.3 4.8M371.9 193.7l.4 .6M373.2 193.3l.3 .5M373.3 193.7l-1 .6M373.4 182.1h.1M373.4 182.1h-.5M374.2 182.1h.1M374.2 182.1h-.4M374.7 192.5a.85 .85 0 0 1-.4 1.1 .85 .85 0 0 1-1.1-.3M374.7 192.5a.85 .85 0 0 0-1.1-.4 .85 .85 0 0 0-.4 1.2M374.7 192.5l.4 .7M374.9 192.3a1.12 1.12 0 0 0-1.7-.4 1.12 1.12 0 0 0 .1 1.8"/>
<path d="M374.9 192.3a1.07 1.07 0 0 1-.1 1.4 1.07 1.07 0 0 1-1.5 0M375.7 191.4a2.26 2.26 0 0 0-2.9-.6 2.26 2.26 0 0 0-.9 2.9M375.7 191.4l.2 .4M375.7 191.4l-.8 .9M375.9 191.8a2.38 2.38 0 0 1-.9 3.7 3 3 0 0 1-2.7-1.2M375.9 191.8l2.7 5.2a2.43 2.43 0 0 1-1.1 2.5 2.43 2.43 0 0 1-2.7-.1l-2.9-5.7M376.3 200h.3M376.4 199.9l.3 .1M376.9 199.8l-.9 .6M378.6 185.6a6.6 6.6 0 0 1-10.8 .3M379 197.9a2.27 2.27 0 0 1-3 2.5M379 197.9a2.61 2.61 0 0 1-3 2.5"/>
<path d="M379 197.9l-.4 .4M380.7 185.6a6.7 6.7 0 0 1-5.8 5.1M381.4 183.6l-16.6 .3-.2 .1v1.6M381.4 183.6l.1 1.6-.2 .2-16.7 .2M381.4 183.6l.2 1.8-.2 .2-16.5 .3-.3-.3M59.2 201.3l1.1 .3M60.2 201.6h.1M60.2 201.6l.5 .1M60.3 201.6l-.2 .9M60.4 201.6l.3 .1M176.4 201.3h.1M176.4 201.3l.6 .8"/>
<path d="M177 202.1h.1M254.9 201.3l.1 .2M255 201.5l.1 .2a2.22 2.22 0 0 0 2.8 1M255 201.5a2.68 2.68 0 0 0 2.9 1.2M257.3 202.3l.6 .4M258 202.2l-.6 .2"/>
<circle cx="161" cy="108.2" r="4.8"/>
<circle cx="176.7" cy="111.9" r="4.8"/>
<circle cx="246.7" cy="110.4" r="1.13"/>
<circle cx="381.4" cy="107.8" r="1.13"/>
<circle cx="64.8" cy="126.3" r="6.6"/>
<circle cx="65.1" cy="126.8" r="10.2"/>
<circle cx="65.3" cy="127.1" r="11.5"/>
<circle cx="161" cy="124.8" r="4.8"/>
<circle cx="176.7" cy="128.4" r="4.8"/>
<circle cx="260" cy="126.2" r="1.87"/>
<circle cx="161" cy="141.3" r="4.8"/>
<circle cx="176.7" cy="145" r="4.8"/>
<circle cx="241.1" cy="145.5" r="1.13"/>
<circle cx="387" cy="142.7" r="1.13"/>
<circle cx="158.8" cy="162.8" r="6.6"/>
<circle cx="159.1" cy="163.3" r="10.2"/>
<circle cx="159.3" cy="163.6" r="11.5"/>
<circle cx="314" cy="173.6" r="1.13"/>
<circle cx="355.4" cy="161.2" r="1.87"/>
</g>
<path d="M12 269.3h396zM12 269h396v.3h-396z" fill-rule="evenodd" fill="#504e49"/>
<text font-size="7.8" fill="#141413" x="12" y="24.7">原版 Duke 操作布局与单主板</text>
<text font-size="3.5" fill="#141413" x="12" y="274.9">Microsoft Xbox · 原版结构学习图册</text>
<g font-size="3.2" fill="#1b365d">
<text x="12" y="15.3">2001 Original Black v1.0 · 主动 GPU 与原版有线 Duke</text>
<text x="354.2" y="15.3">图号 OriginalXbox-DWG-09 / 共 12 页</text>
</g>
<g font-size="3.2" fill="#504e49">
<text x="12" y="30.9">原版 Duke 采用非对称摇杆、六个右侧按键、Start / Back 和两个顶部存储卡口。绿色中心饰牌为静态结构；无现代复刻 LCD、Share、USB-C 或 AA 电池。</text>
<text x="198.7" y="274.5">单位 mm · 比例见各视图</text>
<text x="317.6" y="274.5">图号 OriginalXbox-DWG-09</text>
<text x="12" y="279.3">全部尺寸为本模型近似值 · 内部为布局示意</text>
<text x="198.7" y="278.8">CAD Study · 2026-10-09</text>
<text x="317.6" y="278.8">第 9 / 12 页 · A3</text>
</g>
<g font-size="3.2" fill="#141413">
<text x="94" y="246">六键与大型中心静态饰牌 · 0.922:1</text>
<text x="288.3" y="246">单主板、摇杆与顶部存储卡口 · 0.940:1</text>
<text x="12" y="253.3">原版 Duke 采用非对称摇杆、六个右侧按键、Start / Back 和两个顶部存储卡口。 图中尺寸单位统一为 mm，数字对应当前模型的几何和坐标。全部尺寸均为本模型学习近似值，不能用作制造公差或真实电子规格。</text>
<text x="12" y="258.6">绿色中心饰牌为静态结构；无现代复刻 LCD、Share、USB-C 或 AA 电池。 爆炸位移用于区分装配层，缩放视图不会改变尺寸数字。每个零件编号都可在组件清单中检索，重新修改模型后应同步重建这些图纸。</text>
</g>
</svg>
